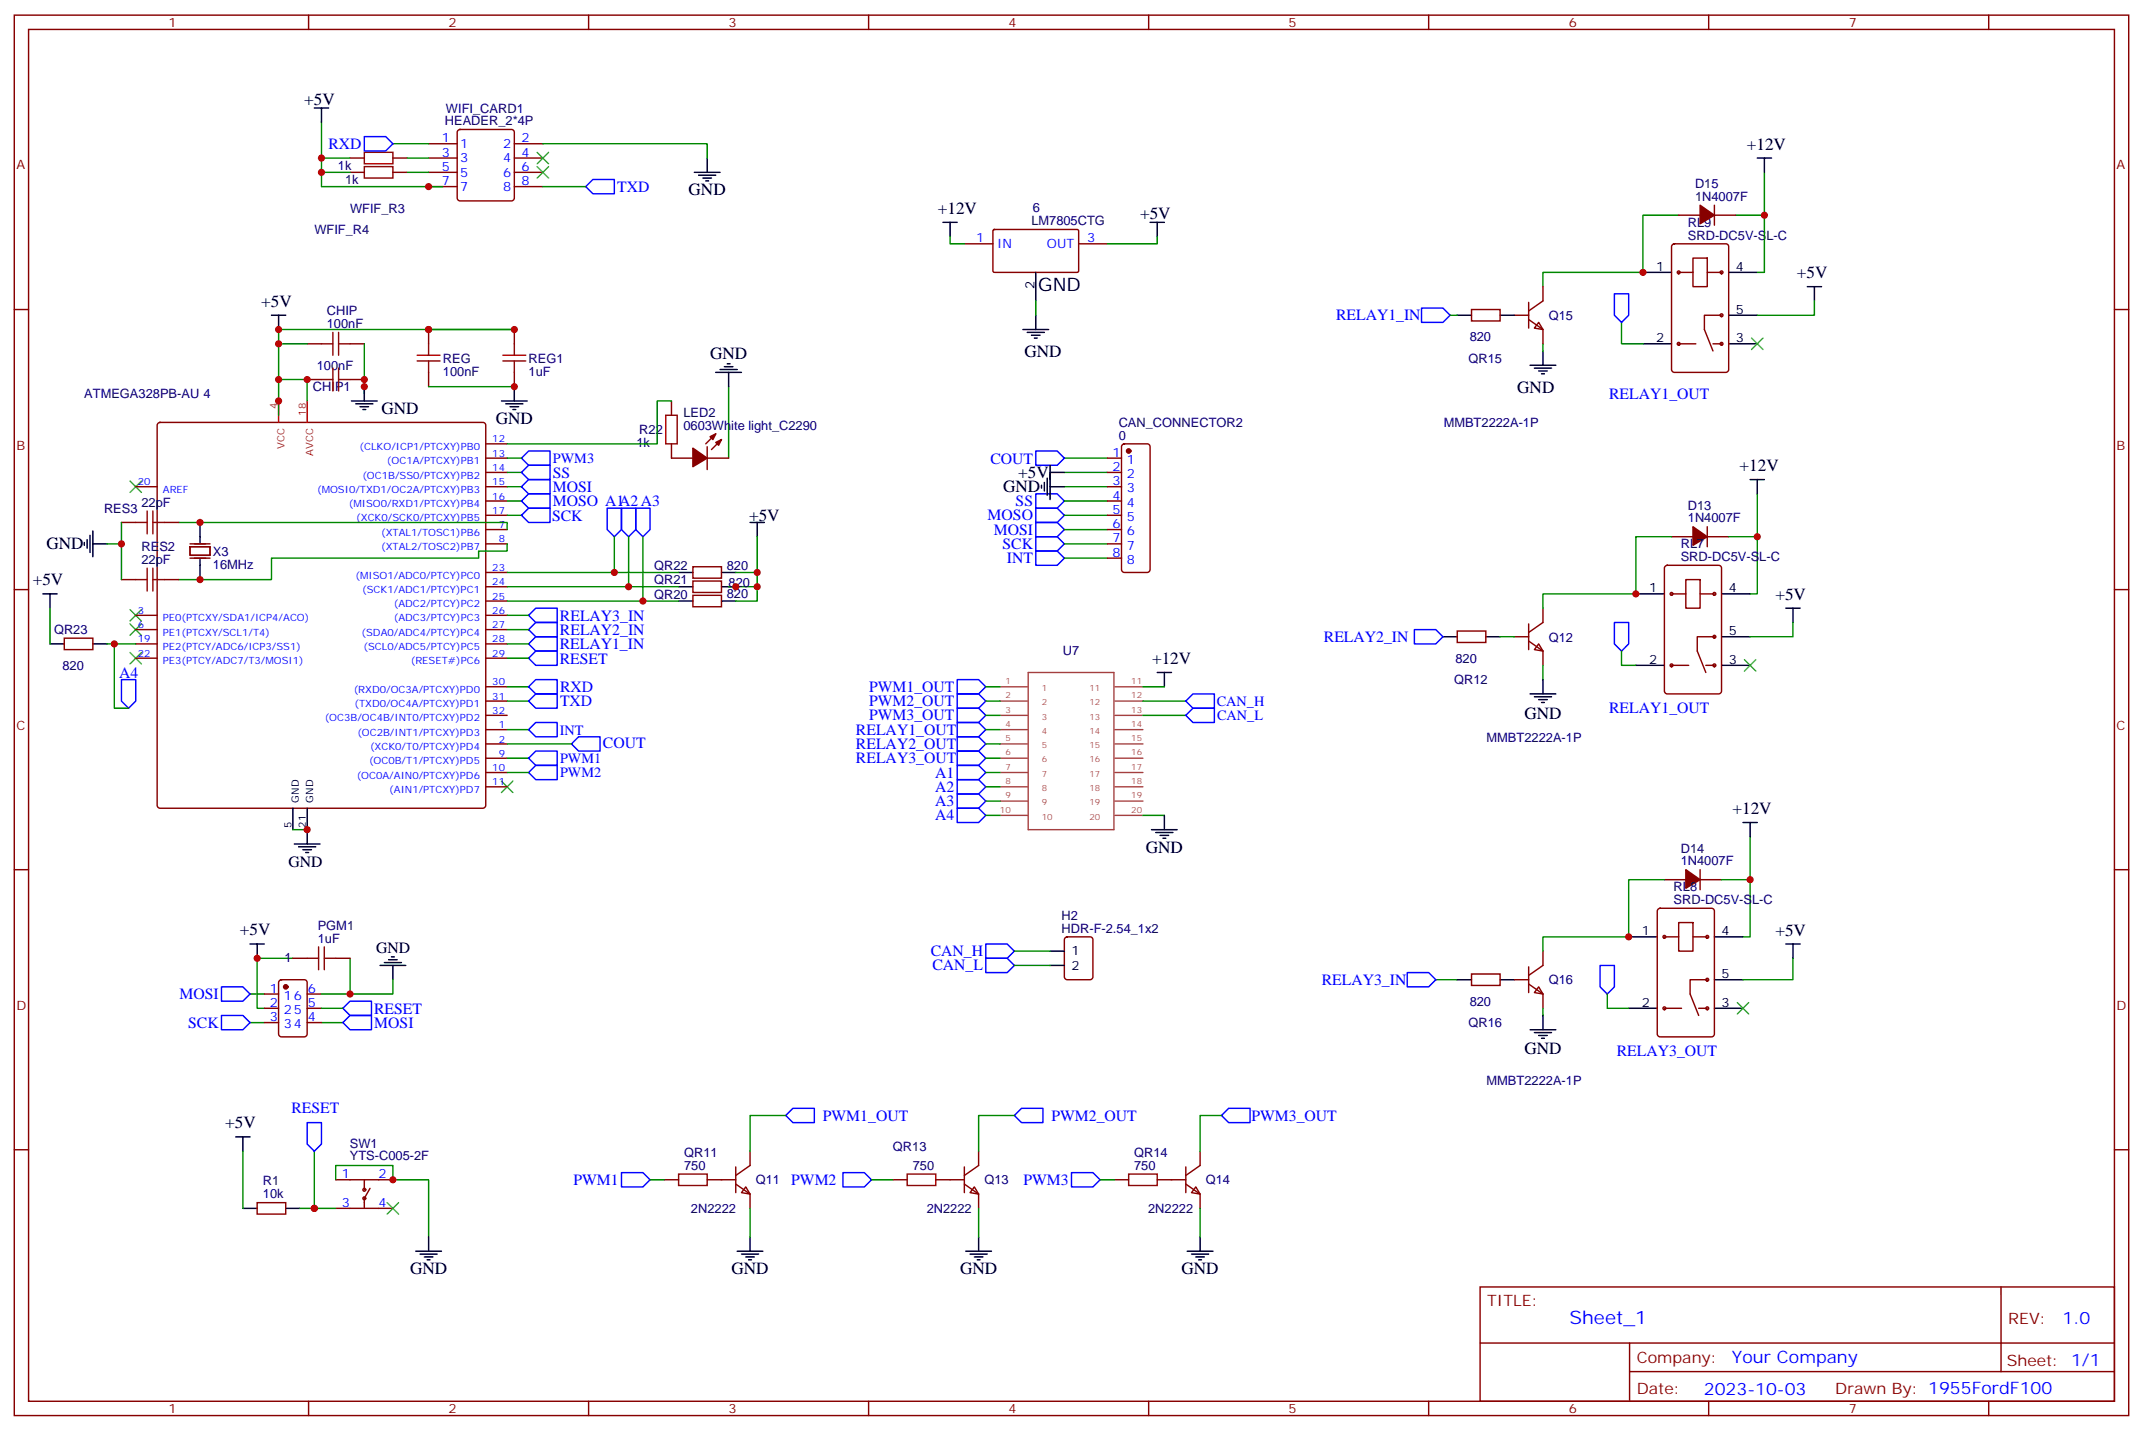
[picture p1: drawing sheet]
<svg xmlns="http://www.w3.org/2000/svg" width="529mm" height="353mm" viewBox="0 0 529 353" stroke-linecap="round" stroke-linejoin="round" font-family="sans-serif">
<g fill="none" stroke="#870000" stroke-width=".35">
<path d="M3.5 3.7h522.1v345.8h-522.1zM7.1 7.3h515v338.6h-515zM76.2 3.7v3.6M145.3 3.7v3.6M214.5 3.7v3.6M283.6 3.7v3.6M352.8 3.7v3.6M421.9 3.7v3.6M491.1 3.7v3.6M86.4 39h3.6M97 39h3.5M105.8 39h7.1"/>
<path d="M105.8 35.5h7.1M113.1 32.2l.5-.2h12.7a.71 .71 0 0 1 .7 .7v16.2a.76 .76 0 0 1-.7 .7h-12.7a.76 .76 0 0 1-.7-.7v-16.2zM127 39h7.1M127 35.5h7.1M86.4 42.5h3.6M97 42.5h3.5M105.8 46.1h7.1M105.8 42.5h7.1M127 46.1h7.1M127 42.5h7.1M245.2 56.8l.3-.1h20.7l.1 .3v10.1l-.3 .1h-20.6l-.2-.3zM414.5 53.1h5.3"/>
<path d="M423.3 53.1h5.3M423.3 50.7v4.9M3.5 76.4h3.6M238.1 60.2h7.1M266.3 60.2h7.1M363.4 76.4h7v2.8h-7zM373.9 77.8h3.6M377.5 78.9l3.5 2.5v3.5M377.5 74.6v6.4M379.9 79.6l1.1 1.8-2.1-.4zM381 70.8v3.5l-3.5 2.5M413 60.4l.5-.2h12.7a.71 .71 0 0 1 .7 .7v30.3a.76 .76 0 0 1-.7 .7h-12.7a.76 .76 0 0 1-.8-.7v-30.3z"/>
<path d="M414.5 67.2h3.5M418 63.7h3.6v7.1h-3.6zM421.6 67.2h3.5M425.1 77.8h-4.2v3.6l2.1 5.2M522.1 76.4h3.5M75.8 84.9h3.6M75.8 93.7h3.6M86.4 84.9h3.6M86.4 93.7h3.6M105.8 81.4v3.5M105.8 91.9v3.6M127 81.4v3.5"/>
<path d="M127 91.9v3.6M165.8 99v3.5M414.5 84.9h4.2M423 84.9h2.1M119.9 109.6h5.3M119.9 113.1h5.3M119.9 116.6h5.3M165.8 109.6v3.5h5.3M174.6 113.1h5.3M174.6 110.3v5.6M176.7 107.1l-2.4 2.5M178.2 108.5l-2.5 2.5"/>
<path d="M273.4 113.1h3.5M273.4 116.6h3.5M277.2 109.8l.4-.2h5.7a.71 .71 0 0 1 .7 .7v30.3a.76 .76 0 0 1-.7 .7h-5.7a.76 .76 0 0 1-.7-.7v-30.3zM30 129h3.5M33.5 120.2h5.3M40.6 129h3.5M46.9 135h5v2.1h-5zM46.9 134.3h5M46.9 137.8h5M119.9 130.7h5.3M119.9 134.3h5.3M119.9 120.2h5.3"/>
<path d="M119.9 123.7h5.3M119.9 127.2h5.3M171.1 139.9h7.1v2.8h-7.1zM273.4 130.7h3.5M273.4 134.3h3.5M273.4 120.2h3.5M273.4 123.7h3.5M273.4 127.2h3.5M273.4 137.8h3.5M411.2 139.8l.5-.2h12.7a.71 .71 0 0 1 .7 .7v30.3a.76 .76 0 0 1-.7 .7h-12.7a.76 .76 0 0 1-.7-.7v-30.3zM412.7 132.5h5.3M421.6 132.5h5.3"/>
<path d="M421.6 130v5M3.5 145.6h3.6M15.9 157.6h7v2.8h-7zM30 143.1h3.5M33.5 151.9h5.3M33.5 155.4h5.3M33.5 159h5.3M40.6 143.1h3.5M119.9 151.9h5.3M119.9 155.4h5.3M119.9 141.3h5.3M119.9 144.9h5.3"/>
<path d="M119.9 148.4h5.3M119.9 159h5.3M171.1 143.4h7.1v2.9h-7.1zM171.1 147h7.1v2.8h-7.1zM359.8 155.8h7.1v2.8h-7.1zM373.9 157.2h3.6M377.5 158.3l3.5 2.4v3.6M377.5 154v6.4M379.9 159l1.1 1.7-2.1-.3zM381 150.1v3.6l-3.5 2.4M412.7 146.6h3.6M416.3 143.1h3.5v7h-3.5z"/>
<path d="M419.8 146.6h3.5M423.3 157.2h-4.2v3.5l2.1 5.3M522.1 145.6h3.5M33.5 162.5h5.3M119.9 169.5h5.3M119.9 173.1h5.3M119.9 162.5h5.3M119.9 176.6h5.3M412.7 164.3h4.3M421.2 164.3h2.1M119.9 180.1h5.3M119.9 183.7h5.3"/>
<path d="M119.9 187.2h5.3M119.9 190.7h5.3M119.9 194.2h5.3M3.5 214.7h3.6M411 217.2h5.3M419.8 217.2h5.3M419.8 214.7v4.9M522.1 214.7h3.5M72.3 236.6h3.5M82.9 236.6h3.5M263.1 231.5l.4-.2h5.7a.71 .71 0 0 1 .7 .7v9.2a.76 .76 0 0 1-.7 .7h-5.7a.76 .76 0 0 1-.7-.7v-9.2zM377.5 238.7v6.3"/>
<path d="M381 234.8v3.5l-3.5 2.5M409.5 224.4l.4-.2h12.7a.71 .71 0 0 1 .7 .7v30.4a.76 .76 0 0 1-.7 .7h-12.7a.76 .76 0 0 1-.7-.7v-30.4zM411 231.3h3.5M414.5 227.8h3.5v7h-3.5zM418 231.3h3.6M65.3 248.9h3.5M65.3 245.4h3.5M65.3 252.4h3.5M69 242.1l.5-.2h5.6a.71 .71 0 0 1 .7 .7v12.7a.76 .76 0 0 1-.7 .7h-5.6a.76 .76 0 0 1-.7-.7v-12.7zM75.8 248.9h3.6M75.8 245.4h3.6M75.8 252.4h3.6"/>
<path d="M363.4 240.5h7v2.8h-7zM373.9 241.9h3.6M377.5 242.9l3.5 2.5v3.5M379.9 243.6l1.1 1.8-2.1-.4zM411 248.9h4.2M419.5 248.9h2.1M421.6 241.9h-4.3v3.5l2.2 5.3M3.5 283.8h3.6M63.5 296.9h7.1v2.8h-7.1zM82.9 298.3h14.1M82.9 291.3h14.1M90 291.3v2.4"/>
<path d="M91.4 293.4l-1.4 2.4v2.5M164 291.3h3.6M174.6 291.3h7.1M181.7 292.3l3.5 2.5v3.5M181.7 288.1v6.3M184.1 293l1.1 1.8-2.1-.4zM185.2 284.2v3.5l-3.5 2.5M220.5 291.3h3.5M231.1 291.3h7M238.1 292.3l3.6 2.5v3.5M238.1 288.1v6.3M240.6 293l1.1 1.8-2.2-.4z"/>
<path d="M241.7 284.2v3.5l-3.6 2.5M275.2 291.3h3.5M285.8 291.3h7M292.8 292.3l3.5 2.5v3.5M292.8 288.1v6.3M295.3 293l1 1.8-2.1-.4zM296.3 284.2v3.5l-3.5 2.5M522.1 283.8h3.5M365.5 317.7h156.6v28.2h-156.6zM494.1 317.7v20.9M365.5 331.6h156.5M402.4 338.6h119.6"/>
<path d="M402.4 331.6v14.1M76.2 345.9v3.6M145.3 345.9v3.6M214.5 345.9v3.6M283.6 345.9v3.6M352.8 345.9v3.6M421.9 345.9v3.6M491.1 345.9v3.6"/>
<circle cx="414.5" cy="67.2" r=".35"/>
<circle cx="425.1" cy="67.2" r=".35"/>
<circle cx="425.1" cy="77.8" r=".35"/>
<circle cx="414.5" cy="84.9" r=".35"/>
<circle cx="425.1" cy="84.9" r=".35"/>
<circle cx="412.8" cy="146.6" r=".35"/>
<circle cx="423.3" cy="146.6" r=".35"/>
<circle cx="423.3" cy="157.2" r=".35"/>
<circle cx="412.8" cy="164.3" r=".35"/>
<circle cx="423.3" cy="164.3" r=".35"/>
<circle cx="411" cy="231.3" r=".35"/>
<circle cx="421.6" cy="231.3" r=".35"/>
<circle cx="411" cy="248.9" r=".35"/>
<circle cx="421.6" cy="241.9" r=".35"/>
<circle cx="421.6" cy="248.9" r=".35"/>
<circle cx="90" cy="295.8" r=".35"/>
<circle cx="90" cy="293.7" r=".35"/>
</g>
<g fill="none" stroke="#3c3" stroke-width=".35">
<path d="M132.6 37.6l2.9 2.8M135.5 37.6l-2.9 2.8M132.6 41.1l2.9 2.9M135.5 41.1l-2.9 2.9M432.5 83.5l2.8 2.8M435.3 83.5l-2.8 2.8M32.1 118.7l2.8 2.9M34.9 118.7l-2.8 2.9M32.1 154l2.8 2.8M32.1 150.5l2.8 2.8M34.9 154l-2.8 2.8M34.9 150.5l-2.8 2.8"/>
<path d="M32.1 161.1l2.8 2.8M34.9 161.1l-2.8 2.8M430.7 162.8l2.9 2.9M433.6 162.8l-2.9 2.9M123.8 192.8l2.8 2.9M126.6 192.8l-2.8 2.9M429 247.5l2.8 2.8M431.8 247.5l-2.8 2.8M95.6 296.9l2.8 2.8M98.4 296.9l-2.8 2.8"/>
</g>
<g fill="none" stroke="#000" stroke-width=".35">
<path d="M77.6 26.7h3.5M79.4 26.7v3.5M174.6 39v3.5M433.9 39h3.5M435.7 39v3.5M171.4 42.5h6.4M172.5 43.3h4.2M173.6 44h2.1M174.3 44.7h.7M232.8 54.9h3.6M234.6 54.9v3.5M284 54.9h3.5"/>
<path d="M285.8 54.9v3.5M67 77.8h3.6M68.8 77.8v3.6M255.8 67.2v7.1M255.8 77.8v3.6M359.8 77.8h3.6M370.4 77.8h3.5M405.7 67.2h7M426.9 77.8h7M426.9 67.2h7M446.3 70.8h3.5M448 70.8v3.5"/>
<path d="M86.8 99h6.3M87.8 99.7h4.3M90 95.5v3.5M123.8 99h6.4M124.9 99.7h4.2M127 95.5v3.5M176.7 91.9h6.4M177.8 91.2h4.2M178.9 90.5h2.1M179.6 89.8h.7M179.9 91.9v3.6M252.6 81.4h6.3"/>
<path d="M253.6 82.1h4.3M254.7 82.8h2.1M255.4 83.5h.7M377.8 90.2h6.4M378.9 90.9h4.2M379.9 91.6h2.2M380.6 92.3h.8M381 86.6v3.6M405.7 84.9h7M426.9 84.9h7M88.9 100.4h2.1M89.6 101.1h.7"/>
<path d="M125.9 100.4h2.2M126.6 101.1h.8M257.2 119.8v.7M257.9 119.1v2.1M258.6 118v4.3M259.3 116.6h3.5M259.3 114.9v8.4M432.2 118.4h3.5M433.9 118.4v3.5M20.8 133.9v.7M21.5 133.2v2.1M22.2 132.2v4.2"/>
<path d="M22.9 134.3h3.6M22.9 131.1v6.3M49.4 129v4.9M49.4 138.1v5M185.2 129h3.5M187 129v3.5M259.3 120.2h3.5M10.6 146.6h3.5M12.3 159h3.6M12.3 146.6v3.5M22.9 159h3.6M167.6 141.3h3.5"/>
<path d="M167.6 144.9h3.5M167.6 148.4h3.5M178.2 141.3h3.5M178.2 144.9h3.5M178.2 148.4h3.5M356.3 157.2h3.5M366.9 157.2h3.5M403.9 146.6h7.1M425.1 157.2h7.1M425.1 146.6h7.1M441 150.1h3.5M442.7 150.1v3.6"/>
<path d="M285.8 166h3.5M287.5 166v3.5M377.8 171.3h6.4M378.9 172h4.2M379.9 172.7h2.2M380.6 173.4h.8M381 167.8v3.5M403.9 164.3h7.1M425.1 164.3h7.1M72.3 199.5v5.3M75.8 199.5v8.9M72.7 208.4h6.3"/>
<path d="M73.7 209.1h4.3M74.8 209.8h2.1M75.5 210.5h.7M284.3 204.8h6.4M285.4 205.5h4.2M286.5 206.2h2.1M287.2 206.9h.7M287.5 201.3v3.5M430.4 203.1h3.5M432.2 203.1v3.5M61.7 233h3.6M63.5 233v3.6"/>
<path d="M93.8 238.3h6.4M94.9 237.6h4.2M96 236.9h2.1M96.7 236.2h.7M97 238.3v3.6M259.3 234.8h3.5M259.3 238.3h3.5M402.2 231.3h7M423.3 231.3h7.1M441 233h3.5M442.7 233v3.6M359.8 241.9h3.6"/>
<path d="M370.4 241.9h3.5M377.8 254.2h6.4M378.9 254.9h4.2M379.9 255.6h2.2M380.6 256.3h.8M381 250.7v3.5M402.2 248.9h7M423.3 241.9h7.1M423.3 248.9h7.1M58.2 280.7h3.5M60 280.7v3.5M60 298.3h3.5"/>
<path d="M70.6 298.3h3.5M102.7 308.9h6.3M103.7 309.6h4.2M104.8 310.3h2.1M105.5 311h.7M105.8 305.4v3.5M182 308.9h6.4M183.1 309.6h4.2M184.1 310.3h2.2M184.9 311h.7M185.2 305.4v3.5M238.5 308.9h6.3"/>
<path d="M239.5 309.6h4.3M240.6 310.3h2.1M241.3 311h.7M241.7 305.4v3.5M293.2 308.9h6.3M294.2 309.6h4.2M295.3 310.3h2.1M296 311h.7M296.3 305.4v3.5"/>
</g>
<path d="M39 104.5l.5-.2h79.7a.71 .71 0 0 1 .7 .7v93.8a.76 .76 0 0 1-.7 .7h-79.7a.76 .76 0 0 1-.7-.7v-93.8z" fill="none" stroke="#850000" stroke-width=".35"/>
<path d="M68.8 99v5.3M75.8 99v5.3" fill="none" stroke="#f00" stroke-width=".35"/>
<g fill="none" stroke="#a10000" stroke-width=".35">
<path d="M90 37.6h7v2.8h-7zM90 41.1h7v2.9h-7zM79.4 84.9h2.8M79.4 93.7h2.8M82.2 82.1v5.6M82.2 90.9v5.6M83.6 82.1v5.6M83.6 90.9v5.6M83.6 84.9h2.8M83.6 93.7h2.8M103 89.1h5.7M103 87.7h5.7"/>
<path d="M105.8 84.9v2.8M105.8 89.1v2.8M124.2 89.1h5.6M124.2 87.7h5.6M127 84.9v2.8M127 89.1v2.8M164.4 102.5h2.8v7.1h-2.8zM33.5 129h2.8M36.3 126.2v5.6M37.7 126.2v5.6M37.7 129h2.9M33.5 143.1h2.8"/>
<path d="M36.3 140.3v5.6M37.7 140.3v5.6M37.7 143.1h2.9M75.8 236.6h2.9M78.7 233.8v5.6M80.1 233.8v5.6M80.1 236.6h2.8M167.6 289.8h7v2.9h-7zM224 289.8h7.1v2.9h-7.1zM278.7 289.8h7.1v2.9h-7.1z"/>
</g>
<g fill="none" stroke="#008700" stroke-width=".35">
<path d="M79.4 30.2v15.9h30M79.4 39h7M97 35.5h8.8M100.5 39h5.3M134.1 35.5h40.5v3.5M79.4 42.5h7M100.5 42.5h5.3M134.1 46.1h10.5M234.6 58.4v1.8h3.5M285.8 58.4v1.8h-12.4M414.5 53.1h-8.8v14.1h-24.7v3.6M428.6 53.1h7.1v14.1h-1.8"/>
<path d="M435.7 42.5v10.6M255.8 74.3v3.5M358.1 77.8h1.7M400.4 79.6v5.3h5.3M448 74.3v3.5h-14.1M68.8 93.7h7v5.3M68.8 84.9h7M90 84.9v12.3M105.8 81.4h21.2h-58.2v21.1M105.8 95.5h21.2M165.8 99h-3.5v10.6h-37.1M179.9 95.5v17.6"/>
<path d="M381 84.9v1.7M125.2 116.6h3.6M125.2 113.1h3.6M262.8 116.6h10.6M262.8 113.1h10.6M26.5 134.3h3.5M30 129v14.1M44.1 129h81.1v1.7M125.2 134.3v1.7h-7v1.8h-51.2v5.3h-22.9M125.2 123.7h3.6M125.2 120.2h3.6M125.2 127.2h3.6"/>
<path d="M151.7 132.5v8.8M155.2 132.5v12.4M158.7 132.5v15.9M187 132.5v8.8h-5.3M262.8 123.7h10.6M262.8 120.2h10.6M262.8 127.2h10.6M262.8 134.3h10.6M262.8 130.7h10.6M262.8 137.8h10.6M412.7 132.5h-8.8v14.1h-22.9v3.5M426.9 132.5h7v14.1h-1.7"/>
<path d="M433.9 121.9v10.6M12.3 150.1v8.9M26.5 159h7M28.2 159v15.8h3.5M125.2 159h5.3M125.2 155.4h5.3M125.2 151.9h5.3M125.2 141.3h42.4M125.2 144.9h42.4M125.2 148.4h42.4M187 141.3v3.6h-7.1M187 144.9v3.5h-5.3"/>
<path d="M370.4 157.2h3.5M442.7 153.7v3.5h-10.5M125.2 169.5h5.3M125.2 173.1h5.3M125.2 162.5h5.3M243.4 169.5h3.5M243.4 173.1h3.5M243.4 176.6h3.5M282.2 169.5h5.3M282.2 173.1h10.6M282.2 176.6h10.6M381 164.3v3.5"/>
<path d="M400.4 160.7v3.6h3.5M125.2 180.1h5.3M125.2 187.2h5.3M125.2 190.7h5.3M125.2 183.7h15.9M243.4 180.1h3.5M243.4 187.2h3.5M243.4 190.7h3.5M243.4 183.7h3.5M243.4 194.2h3.5M243.4 197.8h3.5M72.3 204.8h3.5"/>
<path d="M243.4 201.3h3.5M282.2 201.3h5.3M411 217.2h-8.8v14.1h-21.2v3.5M425.1 217.2h7.1v14.1h-1.8M432.2 206.6v10.6M72.3 236.6h-8.8v12.3h1.8M86.4 236.6v8.8M250.5 234.8h8.8M250.5 238.3h8.8M442.7 236.6v5.3h-12.3M61.7 245.4h3.6M61.7 252.4h3.6"/>
<path d="M79.4 252.4h5.3M79.4 248.9h5.3M97 241.9v3.5h-17.6M354.5 241.9h5.3M381 248.9v1.8M396.9 245.4v3.5h5.3M194 275.4h-8.8v8.8M250.5 275.4h-8.8v8.8M301.6 275.4h-5.3v8.8M60 284.2v14.1M74.1 298.3h3.5M77.6 284.2v14.1h5.3"/>
<path d="M82.9 291.3v-3.6h14.1v3.6h8.8v14.1M160.5 291.3h3.5M185.2 298.3v7.1M215.2 291.3h5.3M241.7 298.3v7.1M271.6 291.3h3.6M296.3 298.3v7.1"/>
</g>
<g fill="none" stroke="#00f" stroke-width=".35">
<path d="M90 33.7h5.2l1.8 1.8-1.8 1.8h-5.2zM144.6 46.1l1.8-1.8h5.3v3.5h-5.3zM351 76.1h5.3l1.8 1.7-1.8 1.8h-5.3zM398.6 72.5h3.6v5.3l-1.8 1.8-1.8-1.8zM128.8 116.6l1.7-1.7h5.3v3.5h-5.3zM128.8 113.1l1.7-1.8h5.3v3.6h-5.3zM255.8 111.3h5.3l1.7 1.8-1.7 1.8h-5.3zM128.8 123.7l1.7-1.8h5.3v3.5h-5.3zM128.8 127.2l1.7-1.8h5.3v3.6h-5.3zM128.8 120.2l1.7-1.8h5.3v3.5h-5.3zM149.9 125.4h3.6v5.3l-1.8 1.8-1.8-1.8zM153.5 125.4h3.5v5.3l-1.8 1.8-1.7-1.8z"/>
<path d="M157 125.4h3.5v5.3l-1.8 1.8-1.7-1.8zM255.8 121.9h5.3l1.7 1.8-1.7 1.7h-5.3zM255.8 125.4h5.3l1.7 1.8-1.7 1.8h-5.3zM255.8 129h5.3l1.7 1.7-1.7 1.8h-5.3zM255.8 132.5h5.3l1.7 1.8-1.7 1.7h-5.3zM255.8 136h5.3l1.7 1.8-1.7 1.8h-5.3zM130.5 155.4l1.8-1.7h5.3v3.5h-5.3zM130.5 151.9l1.8-1.8h5.3v3.6h-5.3zM132.3 157.2h5.3v3.5h-5.3l-1.8-1.7zM349.2 155.4h5.3l1.8 1.8-1.8 1.8h-5.3zM398.6 153.7h3.6v5.3l-1.8 1.7-1.8-1.7zM30 167.8h3.5v5.3l-1.8 1.7-1.7-1.7z"/>
<path d="M130.5 162.5l1.8-1.8h5.3v3.6h-5.3zM130.5 173.1l1.8-1.8h5.3v3.5h-5.3zM130.5 169.5l1.8-1.7h5.3v3.5h-5.3zM236.4 167.8h5.3l1.7 1.7-1.7 1.8h-5.3zM236.4 171.3h5.3l1.7 1.8-1.7 1.7h-5.3zM236.4 174.8h5.3l1.7 1.8-1.7 1.8h-5.3zM236.4 178.4h5.3l1.7 1.7-1.7 1.8h-5.3zM292.8 173.1l1.8-1.8h5.3v3.5h-5.3zM292.8 176.6l1.8-1.8h5.3v3.6h-5.3zM130.5 180.1l1.8-1.7h5.3v3.5h-5.3zM130.5 187.2l1.8-1.8h5.3v3.5h-5.3zM130.5 190.7l1.8-1.8h5.3v3.6h-5.3z"/>
<path d="M141.1 183.7l1.8-1.8h5.3v3.5h-5.3zM236.4 181.9h5.3l1.7 1.8-1.7 1.7h-5.3zM236.4 185.4h5.3l1.7 1.8-1.7 1.7h-5.3zM236.4 188.9h5.3l1.7 1.8-1.7 1.8h-5.3zM236.4 192.5h5.3l1.7 1.7-1.7 1.8h-5.3zM236.4 196h5.3l1.7 1.8-1.7 1.7h-5.3zM236.4 199.5h5.3l1.7 1.8-1.7 1.8h-5.3zM243.4 233h5.3l1.8 1.8-1.8 1.8h-5.3zM243.4 236.6h5.3l1.8 1.7-1.8 1.8h-5.3zM395.1 238.3h3.5v5.3l-1.7 1.8-1.8-1.8zM54.7 243.6h5.3l1.7 1.8-1.7 1.8h-5.3zM54.7 250.7h5.3l1.7 1.7-1.7 1.8h-5.3z"/>
<path d="M84.7 248.9l1.7-1.7h5.3v3.5h-5.3zM86.4 250.7h5.3v3.5h-5.3l-1.7-1.8zM347.5 240.1h5.3l1.7 1.8-1.7 1.7h-5.3zM75.8 277.1h3.6v5.3l-1.8 1.8-1.8-1.8zM194 275.4l1.8-1.8h5.3v3.5h-5.3zM250.5 275.4l1.7-1.8h5.3v3.5h-5.3zM301.6 275.4l1.8-1.8h5.3v3.5h-5.3zM153.5 289.5h5.2l1.8 1.8-1.8 1.7h-5.2zM208.1 289.5h5.3l1.8 1.8-1.8 1.7h-5.3zM264.6 289.5h5.3l1.7 1.8-1.7 1.7h-5.3z"/>
</g>
<g fill="none" stroke="#a64a4a" stroke-width=".35">
<path d="M246.9 169.5h7M246.9 173.1h7M246.9 176.6h7M253.9 166h21.2v38.8h-21.2zM275.3 169.5h6.9M275.3 173.1h6.9M275.3 176.6h6.9M246.9 180.1h7M246.9 183.7h7M246.9 187.2h7M246.9 190.7h7M246.9 194.2h7"/>
<path d="M246.9 197.8h7M275.3 180.1h6.9M275.3 183.7h6.9M275.3 187.2h6.9M275.3 190.7h6.9M275.3 194.2h6.9M275.3 197.8h6.9M246.9 201.3h7M275.3 201.3h6.9"/>
</g>
<g fill="#870000" stroke="#870000" stroke-width=".35">
<path d="M419.8 50.7l3.5 2.4-3.5 2.1z"/>
<path d="M418 130l3.6 2.5-3.6 2.1z"/>
<path d="M416.3 214.7l3.5 2.5-3.5 2.1z"/>
<path d="M176.7 109.2l1.5-.7-.8 1.4z"/>
<path d="M175.3 107.8l1.4-.7-.7 1.4z"/>
<path d="M171.1 110.6l3.5 2.5-3.5 2.1z"/>
<circle cx="70.6" cy="243.6" r=".53"/>
<circle cx="278.7" cy="111.3" r=".53"/>
</g>
<g fill="#c00">
<circle cx="97" cy="291.3" r=".88"/>
<circle cx="90" cy="95.5" r=".88"/>
<circle cx="90" cy="93.7" r=".88"/>
<circle cx="127" cy="95.5" r=".88"/>
<circle cx="77.6" cy="298.3" r=".88"/>
<circle cx="68.8" cy="81.4" r=".88"/>
<circle cx="105.8" cy="81.4" r=".88"/>
<circle cx="127" cy="81.4" r=".88"/>
<circle cx="405.7" cy="67.2" r=".88"/>
<circle cx="403.9" cy="146.6" r=".88"/>
<circle cx="402.2" cy="231.3" r=".88"/>
<circle cx="432.2" cy="217.2" r=".88"/>
<circle cx="433.9" cy="132.5" r=".88"/>
<circle cx="435.7" cy="53.1" r=".88"/>
<circle cx="68.8" cy="93.7" r=".88"/>
<circle cx="68.8" cy="84.9" r=".88"/>
<circle cx="105.8" cy="46.1" r=".88"/>
<circle cx="79.4" cy="42.5" r=".88"/>
<circle cx="79.4" cy="39" r=".88"/>
<circle cx="187" cy="141.3" r=".88"/>
<circle cx="181.7" cy="144.9" r=".88"/>
<circle cx="187" cy="144.9" r=".88"/>
<circle cx="28.2" cy="159" r=".88"/>
<circle cx="49.4" cy="143.1" r=".88"/>
<circle cx="49.4" cy="129" r=".88"/>
<circle cx="30" cy="134.3" r=".88"/>
<circle cx="86.4" cy="245.4" r=".88"/>
<circle cx="63.5" cy="236.6" r=".88"/>
<circle cx="75.8" cy="93.7" r=".88"/>
<circle cx="68.8" cy="99" r=".88"/>
<circle cx="158.8" cy="148.4" r=".88"/>
<circle cx="155.2" cy="144.9" r=".88"/>
<circle cx="151.7" cy="141.3" r=".88"/>
<circle cx="75.8" cy="204.8" r=".88"/>
</g>
<text font-size="4.6" x="256.4" y="71.8">GND</text>
<text font-size="4.6" fill="#00f" x="387.6" y="326.7">Sheet_1</text>
<g font-size="4.2">
<text x="75.1" y="26">+5V</text>
<text x="431.3" y="36.9">+12V</text>
<text x="170" y="48.2">GND</text>
<text x="231.6" y="52.8">+12V</text>
<text x="281.5" y="54.2">+5V</text>
<text x="443.7" y="68.7">+5V</text>
<text x="64.5" y="75.7">+5V</text>
<text x="175.3" y="88.6">GND</text>
<text x="252.9" y="88.1">GND</text>
<text x="374.6" y="96.9">GND</text>
<text x="94.2" y="102.2">GND</text>
<text x="122.4" y="104.6">GND</text>
<text x="251.4" y="118">+5V</text>
<text x="429.6" y="116.3">+12V</text>
<text x="247.7" y="121.6">GND</text>
<text x="185" y="128.6">+5V</text>
<text x="11.5" y="135.7">GND</text>
<text x="8.1" y="144.5">+5V</text>
<text x="438.4" y="148.1">+5V</text>
<text x="284.5" y="163.9">+12V</text>
<text x="376.4" y="177.4">GND</text>
<text x="427.8" y="201">+12V</text>
<text x="282.9" y="210.5">GND</text>
<text x="59.2" y="230.9">+5V</text>
<text x="438.4" y="231">+5V</text>
<text x="376.4" y="260.3">GND</text>
<text x="55.6" y="278.6">+5V</text>
<text x="101.2" y="314.5">GND</text>
<text x="180.6" y="314.5">GND</text>
<text x="237.1" y="314.5">GND</text>
<text x="291.7" y="314.5">GND</text>
</g>
<g font-size="4.2" fill="#00f">
<text x="509.3" y="327">1.0</text>
<text x="427.7" y="336.5">Your Company</text>
<text x="420.7" y="344.3">2023-10-03</text>
</g>
<g font-size="3.9" fill="#00f">
<text x="81.1" y="36.7">RXD</text>
<text x="152.4" y="47.4">TXD</text>
<text x="329.9" y="79">RELAY1_IN</text>
<text x="397.3" y="98.5">RELAY1_OUT</text>
<text x="136.5" y="118">SS</text>
<text x="244.5" y="114.5">COUT</text>
<text x="136.5" y="125">MOSO A1A2A3</text>
<text x="136.5" y="121.5">MOSI</text>
<text x="250.8" y="124.9">SS</text>
<text x="136.3" y="128.5">SCK</text>
<text x="243.9" y="128.5">MOSO</text>
<text x="245.4" y="132">MOSI</text>
<text x="247.6" y="135.5">SCK</text>
<text x="248.6" y="139">INT</text>
<text x="138.3" y="153.2">RELAY3_IN</text>
<text x="138.2" y="160.2">RELAY1_IN</text>
<text x="138.3" y="156.8">RELAY2_IN</text>
<text x="326.9" y="158.5">RELAY2_IN</text>
<text x="29.4" y="167.3">A4</text>
<text x="138.2" y="163.8">RESET</text>
<text x="138.3" y="170.9">RXD</text>
<text x="214.6" y="170.8">PWM1_OUT</text>
<text x="138.3" y="174.4">TXD</text>
<text x="214.6" y="174.3">PWM2_OUT</text>
<text x="214.6" y="177.8">PWM3_OUT</text>
<text x="397.3" y="176.1">RELAY1_OUT</text>
<text x="148.9" y="184.8">COUT</text>
<text x="211.4" y="181.4">RELAY1_OUT</text>
<text x="211.4" y="184.9">RELAY2_OUT</text>
<text x="211.4" y="188.4">RELAY3_OUT</text>
<text x="230.9" y="192">A1</text>
<text x="230.9" y="195.5">A2</text>
<text x="230.9" y="199">A3</text>
<text x="230.9" y="202.5">A4</text>
<text x="229.8" y="236">CAN_H</text>
<text x="230.3" y="239.6">CAN_L</text>
<text x="326.4" y="243.1">RELAY3_IN</text>
<text x="44.3" y="246.6">MOSI</text>
<text x="92.4" y="250.3">RESET</text>
<text x="46.5" y="253.7">SCK</text>
<text x="92.4" y="253.7">MOSI</text>
<text x="399.2" y="260.8">RELAY3_OUT</text>
<text x="72" y="274.9">RESET</text>
<text x="203.2" y="276.6">PWM1_OUT</text>
<text x="259.6" y="276.6">PWM2_OUT</text>
<text x="309" y="276.7">PWM3_OUT</text>
<text x="141.6" y="292.5">PWM1</text>
<text x="195.3" y="292.6">PWM2</text>
<text x="252.7" y="292.5">PWM3</text>
</g>
<g font-size="3.9">
<text x="71.3" y="214">GND</text>
<text x="92.9" y="235.3">GND</text>
</g>
<g font-size="3.9" fill="#800">
<text x="367.2" y="322.3">TITLE:</text>
<text x="495.9" y="327">REV:</text>
<text x="404.1" y="336.5">Company:</text>
<text x="495.5" y="337.1">Sheet: 1/1</text>
<text x="404.1" y="344.2">Date:</text>
<text x="453.2" y="344.3">Drawn By: 1955FordF100</text>
</g>
<g font-size="3.5" fill="#00f">
<text x="136.5" y="114.3">PWM3</text>
<text x="300.5" y="174.3">CAN_H</text>
<text x="300.5" y="177.8">CAN_L</text>
<text x="138.2" y="181.5">INT</text>
<text x="138.3" y="188.4">PWM1</text>
<text x="138.3" y="191.9">PWM2</text>
</g>
<g font-size="3.2" fill="#800">
<text x="41.6" y="6.7">1</text>
<text x="110.8" y="6.7">2</text>
<text x="179.9" y="6.7">3</text>
<text x="249.1" y="6.7">4</text>
<text x="318.2" y="6.7">5</text>
<text x="387.3" y="6.7">6</text>
<text x="456.5" y="6.7">7</text>
<text x="4.1" y="41.8">A</text>
<text x="522.6" y="41.8">A</text>
<text x="4.1" y="111">B</text>
<text x="522.6" y="111">B</text>
<text x="4.1" y="180.1">C</text>
<text x="522.6" y="180.1">C</text>
<text x="4.1" y="249.3">D</text>
<text x="522.6" y="249.3">D</text>
<text x="41.6" y="348.9">1</text>
<text x="110.8" y="348.9">2</text>
<text x="179.9" y="348.9">3</text>
<text x="249.1" y="348.9">4</text>
<text x="318.2" y="348.9">5</text>
<text x="387.3" y="348.9">6</text>
<text x="456.5" y="348.9">7</text>
</g>
<g font-size="3.2" fill="#000080">
<text x="110.1" y="27.9">WIFI_CARD1</text>
<text x="109.8" y="30.9">HEADER_2*4P</text>
<text x="83.5" y="42">1k</text>
<text x="85.2" y="45.5">1k</text>
<text x="418.5" y="46.5">D15</text>
<text x="86.4" y="52.5">WFIF_R3</text>
<text x="255" y="52.4">6</text>
<text x="418.5" y="49.6">1N4007F</text>
<text x="77.6" y="57.8">WFIF_R4</text>
<text x="254.7" y="55.6">LM7805CTG</text>
<text x="416.8" y="59.1">SRD-DC5V-SL-C</text>
<text x="416.8" y="56">RL9</text>
<text x="80.7" y="77.8">CHIP</text>
<text x="80.7" y="81">100nF</text>
<text x="382.4" y="79">Q15</text>
<text x="109.4" y="89.5">REG</text>
<text x="130.5" y="89.5">REG1</text>
<text x="362.6" y="89.5">QR15</text>
<text x="362.9" y="84.3">820</text>
<text x="78.2" y="91.3">100nF</text>
<text x="109.4" y="92.8">100nF</text>
<text x="130.5" y="92.8">1uF</text>
<text x="20.8" y="98.3">ATMEGA328PB-AU 4</text>
<text x="77.3" y="96.6">CHIP1</text>
<text x="157.9" y="107.1">R22</text>
<text x="168.7" y="106">0603White light_C2290</text>
<text x="168.7" y="102.9">LED2</text>
<text x="276.2" y="105.3">CAN_CONNECTOR2</text>
<text x="356.5" y="105.5">MMBT2222A-1P</text>
<text x="157.2" y="110.3">1k</text>
<text x="276.2" y="108.5">0</text>
<text x="34.9" y="125.1">22pF</text>
<text x="416.8" y="125.8">D13</text>
<text x="25.7" y="126.6">RES3</text>
<text x="416.8" y="129">1N4007F</text>
<text x="34.9" y="136">RES2</text>
<text x="52.6" y="137.2">X3</text>
<text x="415" y="135.4">RL7</text>
<text x="34.9" y="139.2">22pF</text>
<text x="52.6" y="140.4">16MHz</text>
<text x="161.5" y="140.7">QR22</text>
<text x="179.5" y="140.7">820</text>
<text x="415" y="138.5">SRD-DC5V-SL-C</text>
<text x="161.5" y="147.8">QR20</text>
<text x="161.5" y="144.3">QR21</text>
<text x="179.5" y="147.8">820</text>
<text x="179.9" y="144.9">820</text>
<text x="13.3" y="156.6">QR23</text>
<text x="262.5" y="161.8">U7</text>
<text x="382.4" y="158.4">Q12</text>
<text x="15.4" y="165.4">820</text>
<text x="359.4" y="163.6">820</text>
<text x="359.1" y="168.9">QR12</text>
<text x="367.1" y="183.1">MMBT2222A-1P</text>
<text x="415" y="213.6">1N4007F</text>
<text x="415" y="210.5">D14</text>
<text x="413.3" y="220">RL8</text>
<text x="262.1" y="227.1">H2</text>
<text x="413.3" y="223.2">SRD-DC5V-SL-C</text>
<text x="78.5" y="232.7">1uF</text>
<text x="78.5" y="229.5">PGM1</text>
<text x="262.1" y="230.2">HDR-F-2.54_1x2</text>
<text x="70.2" y="237.5">1</text>
<text x="382.4" y="243">Q16</text>
<text x="362.9" y="248.3">820</text>
<text x="362.6" y="253.6">QR16</text>
<text x="367.1" y="267.7">MMBT2222A-1P</text>
<text x="86.4" y="286.5">YTS-C005-2F</text>
<text x="86.4" y="283.3">SW1</text>
<text x="168.9" y="285.7">QR11</text>
<text x="220.5" y="284.2">QR13</text>
<text x="280.1" y="285.7">QR14</text>
<text x="64.9" y="292.7">R1</text>
<text x="168.9" y="288.8">750</text>
<text x="186.6" y="292.3">Q11</text>
<text x="225.4" y="288.8">750</text>
<text x="243.1" y="292.3">Q13</text>
<text x="280.1" y="288.8">750</text>
<text x="297.7" y="292.3">Q14</text>
<text x="64.9" y="295.8">10k</text>
<text x="170.6" y="299.4">2N2222</text>
<text x="228.8" y="299.4">2N2222</text>
<text x="283.5" y="299.5">2N2222</text>
</g>
<g font-size="3.2" fill="#00f">
<text x="109.1" y="35.1">1</text>
<text x="128.8" y="35.1">2</text>
<text x="109.1" y="38.7">3</text>
<text x="113.6" y="40.1">3</text>
<text x="113.6" y="36.5">1</text>
<text x="124.3" y="40.1">4</text>
<text x="124.3" y="36.5">2</text>
<text x="128.8" y="38.7">4</text>
<text x="109.1" y="45.7">7</text>
<text x="109.1" y="42.2">5</text>
<text x="113.6" y="47.1">7</text>
<text x="113.6" y="43.6">5</text>
<text x="124.3" y="47.1">8</text>
<text x="124.3" y="43.6">6</text>
<text x="128.8" y="45.7">8</text>
<text x="128.8" y="42.2">6</text>
<text x="241" y="59.8">1</text>
<text x="268.5" y="59.8">3</text>
<text x="246.2" y="61.2">IN</text>
<text x="258.5" y="61.2">OUT</text>
<text x="274.7" y="112.7">1</text>
<text x="274.7" y="116.3">2</text>
<text x="274.7" y="119.8">3</text>
<text x="278.2" y="114.5">1</text>
<text x="278.2" y="118">2</text>
<text x="274.7" y="123.3">4</text>
<text x="278.2" y="121.6">3</text>
<text x="278.2" y="125.1">4</text>
<text x="274.7" y="126.9">5</text>
<text x="274.7" y="130.4">6</text>
<text x="278.2" y="128.6">5</text>
<text x="274.7" y="133.9">7</text>
<text x="274.7" y="137.4">8</text>
<text x="278.2" y="132.2">6</text>
<text x="278.2" y="135.7">7</text>
<text x="278.2" y="139.2">8</text>
<text x="66.6" y="245">1</text>
<text x="76" y="245">6</text>
<text x="66.6" y="248.6">2</text>
<text x="70.1" y="246.8">16</text>
<text x="70.1" y="250.3">25</text>
<text x="76" y="248.6">5</text>
<text x="66.6" y="252.1">3</text>
<text x="70.1" y="253.9">34</text>
<text x="76" y="252.1">4</text>
<text x="84.4" y="290.9">1</text>
<text x="93.5" y="290.9">2</text>
<text x="84.4" y="298">3</text>
<text x="93.5" y="298">4</text>
</g>
<g font-size="3.2">
<text x="255.4" y="71.4" transform="rotate(-90 255.4 71.4)">2</text>
<text x="409" y="66.9">1</text>
<text x="428.6" y="66.9">4</text>
<text x="428.6" y="77.5">5</text>
<text x="409" y="84.5">2</text>
<text x="428.6" y="84.5">3</text>
<text x="407.2" y="146.3">1</text>
<text x="426.9" y="146.3">4</text>
<text x="426.9" y="156.8">5</text>
<text x="407.2" y="163.9">2</text>
<text x="426.9" y="163.9">3</text>
<text x="405.4" y="230.9">1</text>
<text x="425.1" y="230.9">4</text>
<text x="264.6" y="235.9">1</text>
<text x="264.6" y="239.4">2</text>
<text x="425.1" y="241.5">5</text>
<text x="405.4" y="248.6">2</text>
<text x="425.1" y="248.6">3</text>
</g>
<g font-size="2.5" fill="#f00">
<text x="68.4" y="101.1" transform="rotate(-90 68.4 101.1)">4</text>
<text x="75.5" y="102.7" transform="rotate(-90 75.5 102.7)">18</text>
<text x="70.3" y="110.8" transform="rotate(-90 70.3 110.8)">VCC</text>
<text x="77.3" y="112.5" transform="rotate(-90 77.3 112.5)">AVCC</text>
</g>
<g font-size="2.5" fill="#00f">
<text x="88.8" y="111.1">(CLKO/ICP1/PTCXY)PB0</text>
<text x="121.6" y="109.2">12</text>
<text x="121.6" y="112.7">13</text>
<text x="34" y="119.8">20</text>
<text x="89.5" y="118.1">(OC1B/SS0/PTCXY)PB2</text>
<text x="95.6" y="114.6">(OC1A/PTCXY)PB1</text>
<text x="121.6" y="116.3">14</text>
<text x="121.6" y="119.8">15</text>
<text x="40.2" y="121.7">AREF</text>
<text x="78.3" y="121.7">(MOSI0/TXD1/OC2A/PTCXY)PB3</text>
<text x="86.2" y="125.2">(MISO0/RXD1/PTCXY)PB4</text>
<text x="121.6" y="123.3">16</text>
<text x="88" y="128.7">(XCK0/SCK0/PTCXY)PB5</text>
<text x="121.6" y="126.9">17</text>
<text x="123.1" y="130.4">7</text>
<text x="94.1" y="132.2">(XTAL1/TOSC1)PB6</text>
<text x="94.1" y="135.8">(XTAL2/TOSC2)PB7</text>
<text x="123.1" y="133.9">8</text>
<text x="87.8" y="142.8">(MISO1/ADC0/PTCY)PC0</text>
<text x="121.6" y="141">23</text>
<text x="89.4" y="146.3">(SCK1/ADC1/PTCY)PC1</text>
<text x="97.3" y="149.9">(ADC2/PTCY)PC2</text>
<text x="121.6" y="144.5">24</text>
<text x="121.6" y="148">25</text>
<text x="34" y="151.6">3</text>
<text x="34" y="155.1">6</text>
<text x="40.2" y="153.4">PE0(PTCXY/SDA1/ICP4/ACO)</text>
<text x="97.3" y="153.4">(ADC3/PTCY)PC3</text>
<text x="121.6" y="151.6">26</text>
<text x="121.6" y="155.1">27</text>
<text x="34" y="158.6">19</text>
<text x="40.2" y="156.9">PE1(PTCXY/SCL1/T4)</text>
<text x="40.2" y="160.5">PE2(PTCY/ADC6/ICP3/SS1)</text>
<text x="89.3" y="156.9">(SDA0/ADC4/PTCY)PC4</text>
<text x="89.8" y="160.5">(SCL0/ADC5/PTCY)PC5</text>
<text x="121.6" y="158.6">28</text>
<text x="34" y="162.1">22</text>
<text x="40.2" y="164">PE3(PTCY/ADC7/T3/MOSI1)</text>
<text x="101.4" y="164">(RESET#)PC6</text>
<text x="121.6" y="162.1">29</text>
<text x="87.3" y="171">(RXD0/OC3A/PTCXY)PD0</text>
<text x="121.6" y="169.2">30</text>
<text x="121.6" y="172.7">31</text>
<text x="80.2" y="178.1">(OC3B/OC4B/INT0/PTCXY)PD2</text>
<text x="87.5" y="174.6">(TXD0/OC4A/PTCXY)PD1</text>
<text x="121.6" y="176.2">32</text>
<text x="123.1" y="179.8">1</text>
<text x="88.2" y="181.6">(OC2B/INT1/PTCXY)PD3</text>
<text x="91.4" y="185.2">(XCK0/T0/PTCXY)PD4</text>
<text x="123.1" y="183.3">2</text>
<text x="91.1" y="188.7">(OC0B/T1/PTCXY)PD5</text>
<text x="121.6" y="190.4">10</text>
<text x="123.1" y="186.8">9</text>
<text x="88.1" y="192.2">(OC0A/AIN0/PTCXY)PD6</text>
<text x="96.1" y="195.7">(AIN1/PTCXY)PD7</text>
<text x="121.6" y="193.9">11</text>
</g>
<g font-size="2.5">
<text x="73.8" y="198.1" transform="rotate(-90 73.8 198.1)">GND</text>
<text x="77.3" y="198.1" transform="rotate(-90 77.3 198.1)">GND</text>
<text x="72" y="204.3" transform="rotate(-90 72 204.3)">5</text>
<text x="75.5" y="204.3" transform="rotate(-90 75.5 204.3)">21</text>
</g>
<g font-size="2.1" fill="#a54b4b">
<text x="248.3" y="168.9">1</text>
<text x="248.3" y="172.4">2</text>
<text x="257.2" y="170.6">1</text>
<text x="269" y="170.6">11</text>
<text x="279.3" y="168.9">11</text>
<text x="279.3" y="172.4">12</text>
<text x="248.3" y="175.9">3</text>
<text x="248.3" y="179.4">4</text>
<text x="257.2" y="174.1">2</text>
<text x="257.2" y="177.6">3</text>
<text x="269" y="174.1">12</text>
<text x="269" y="177.6">13</text>
<text x="279.3" y="175.9">13</text>
<text x="279.3" y="179.4">14</text>
<text x="248.3" y="183">5</text>
<text x="257.2" y="181.2">4</text>
<text x="257.2" y="184.7">5</text>
<text x="269" y="181.2">14</text>
<text x="269" y="184.7">15</text>
<text x="279.3" y="183">15</text>
<text x="248.3" y="186.5">6</text>
<text x="248.3" y="190">7</text>
<text x="257.2" y="188.2">6</text>
<text x="257.2" y="191.8">7</text>
<text x="269" y="188.2">16</text>
<text x="269" y="191.8">17</text>
<text x="279.3" y="186.5">16</text>
<text x="279.3" y="190">17</text>
<text x="248.3" y="193.5">8</text>
<text x="248.3" y="197.1">9</text>
<text x="257.2" y="195.3">8</text>
<text x="269" y="195.3">18</text>
<text x="279.3" y="193.5">18</text>
<text x="279.3" y="197.1">19</text>
<text x="246.9" y="200.6">10</text>
<text x="257.2" y="198.8">9</text>
<text x="257.2" y="202.3">10</text>
<text x="269" y="198.8">19</text>
<text x="269" y="202.3">20</text>
<text x="279.3" y="200.6">20</text>
</g>
</svg>
